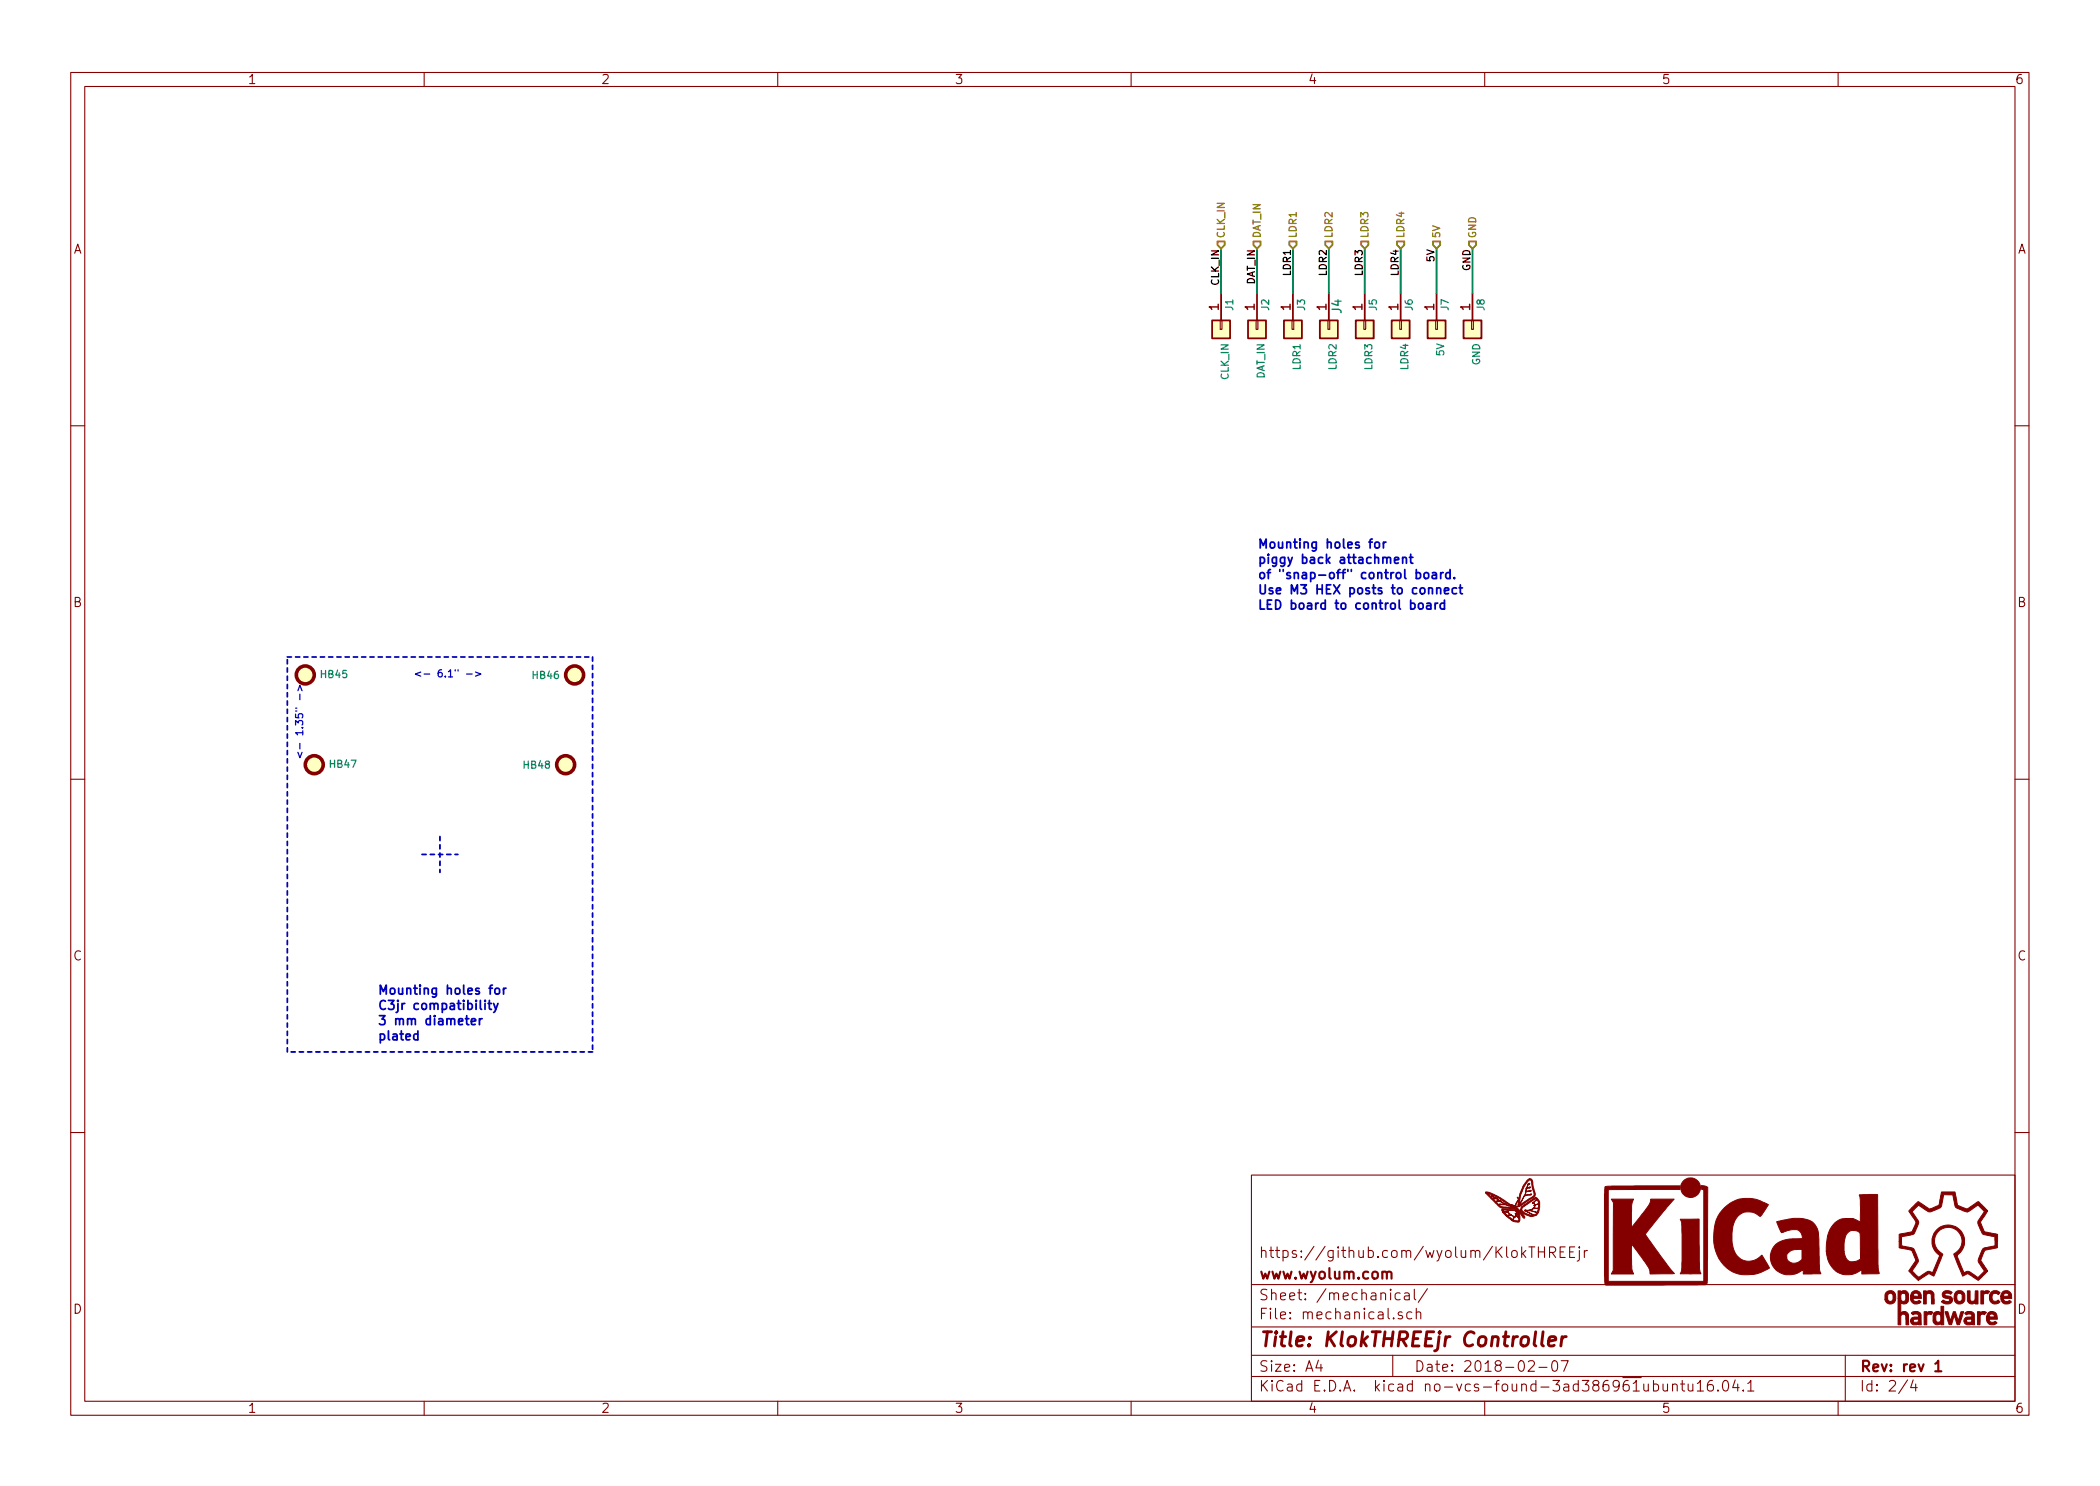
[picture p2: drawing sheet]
<svg xmlns="http://www.w3.org/2000/svg" width="297mm" height="210mm" viewBox="0 0 297 210" stroke-linecap="round" stroke-linejoin="round" font-family="sans-serif">
<g fill="none" stroke="#840000" stroke-width=".15">
<path d="M10 10.3h277v189.9h-277zM12 12.2h273v186.1h-273zM60 10.3v1.9M110 10.3v1.9M160 10.3v1.9M210 10.3v1.9M260 10.3v1.9M172.6 45.3h.2v1.3h-.2zM177.7 45.3h.2v1.3h-.2zM182.8 45.3h.2v1.3h-.2zM187.8 45.3h.3v1.3h-.3zM192.9 45.3h.3v1.3h-.3z"/>
<path d="M198 45.3h.2v1.3h-.2zM203.1 45.3h.2v1.3h-.2zM208.2 45.3h.2v1.3h-.2zM10 60.2h2M285 60.2h2M10 110.3h2M285 110.3h2M10 160.2h2M177 166.3h108v32h-108zM215.4 177.4l.4 .5M215.8 176.9l-.6 .6M216.3 176.4h.8"/>
<path d="M216.7 176.4v1.5M217.6 176.4v1.5M217.6 177.1h.9M218.5 176.4v1.5M219.2 177.2h.5a.4 .4 0 0 0 .4-.4 .4 .4 0 0 0-.4-.4h-.5v1.5M219.5 177.2l.5 .7M220.7 177.1h.5M221.4 176.4h-.7v1.5h.7M222 177.1h.5M222.7 176.4h-.7v1.5h.7M223.4 176.9v1.3l-.1 .2h-.2M223.4 176.4l-.1 .1 .1 .1v-.2v.2"/>
<path d="M224.1 176.9v1M224.5 176.9l-.3 .1-.1 .2M285 160.2h2M60 198.3v1.9M110 198.3v1.9M160 198.3v1.9M177 194.8h108M177 191.8h108M177 187.8h108M177 181.8h108M186.5 192.5l-.4 1h1M186.8 193v1"/>
<path d="M197 191.8v3M198 183l-.4-.1-.3 .3 .1 .6 .2 .1 .4-.1M198.3 185.7l-.3-.1-.2 .3a.48 .48 0 0 0 .5 .3l.1 .1-.1 .2-.1 .1-.4-.1M198.7 183l.1-.1 .5 .1v.9M199.3 183.3l-.5 .1a.29 .29 0 0 0-.2 .2 .29 .29 0 0 0 .2 .3l.5-.1M199.7 185.7a.48 .48 0 0 0-.6 0l-.1 .2 .1 .6a.48 .48 0 0 0 .6 0M200.1 182.4v1.3l.2 .2M200.3 185.7a.39 .39 0 0 1 .7 .1v.8M200.3 185.1v1.5M201.9 182.3l-1.3 2M210 198.3v1.9M216.2 192.7l.2-.2 .5 .1a.4 .4 0 0 1 .1 .6l-.9 .8h.9"/>
<path d="M217.7 193.5h1.1M219.6 192.7a.37 .37 0 0 1 .4-.2 .37 .37 0 0 1 .3 .3v.3a.72 .72 0 0 1-.3 .9l-.4-.1a1.41 1.41 0 0 1 0-1.2zM220.8 192.5h1l-.6 1.5M233.9 195.9a.5 .5 0 0 1 .6 .1l.1 .5a.47 .47 0 0 1-.6 .3l-.1-.1M233.9 195.3v1.5M235.2 195.8l.1 .9a.4 .4 0 0 0 .6 0M235.9 195.8v1M236.6 196a.41 .41 0 0 1 .6 0v.8M236.6 195.8v1M237.7 195.8h.6M237.9 195.3v1.3l.3 .2h.1M238.8 195.8v.8a.39 .39 0 0 0 .6 .1"/>
<path d="M239.4 195.8v1M240.1 195.8l.4-.5v1.5M240.1 196.8h.8M242.2 195.3a.59 .59 0 0 0-.7 .7l.1 .7 .2 .1h.3l.2-.1 .1-.5-.2-.2-.4-.1-.3 .3M243 196.7h.1l-.1 .1-.1-.1h.1v.1M243.8 195.5a.35 .35 0 0 1 .3-.2 .35 .35 0 0 1 .3 .3 .78 .78 0 0 1-.4 1.2 .87 .87 0 0 1-.2-1.3zM245.4 195.2l-.3 1.1h.9M245.8 195.8v1M246.6 196.7v.1l-.1-.1h.1v.1M247.2 195.8l.4-.5v1.5M247.2 196.8h.9M260 198.3v1.9"/>
<path d="M261 191.8v6.5M269.8 195.2l-1.2 2M270.6 195.2l-.3 1.1h.9M271 195.8v1"/>
</g>
<path d="M196.2 180.1a.36 .36 0 0 1 .3-.2 .36 .36 0 0 1 .3 .2v.8M273.7 193l.5-.5v1.5M273.7 194h.9" fill="none" stroke="#840000" stroke-width=".3"/>
<path d="M218.3 188.4l-.2 1.8 .2 .2M219 189.8l1-.2v-.4l-.6-.1-.2 .1-.1 .2-.1 .8 .1 .1 .2 .1 .5-.1M221 189.1l-.2 1.3M221.5 189.1a.55 .55 0 0 0-.6 .4" fill="none" stroke="#840000" stroke-width=".41"/>
<g fill="#ffffc2" stroke="#ffffc2" stroke-width=".14">
<path d="M171.4 45.3h2.6v2.6h-2.6z"/>
<path d="M176.5 45.3h2.6v2.6h-2.6z"/>
<path d="M181.6 45.3h2.5v2.6h-2.5z"/>
<path d="M186.7 45.3h2.5v2.6h-2.5z"/>
<path d="M191.8 45.3h2.5v2.6h-2.5z"/>
<path d="M196.8 45.3h2.6v2.6h-2.6z"/>
<path d="M201.9 45.3h2.6v2.6h-2.6z"/>
<path d="M207 45.3h2.5v2.6h-2.5z"/>
<circle cx="43.2" cy="95.5" r="1.27"/>
<circle cx="81.3" cy="95.5" r="1.27"/>
<circle cx="44.4" cy="108.2" r="1.27"/>
<circle cx="80" cy="108.2" r="1.27"/>
</g>
<g fill="none" stroke="#840000" stroke-width=".51">
<circle cx="43.2" cy="95.5" r="1.27"/>
<circle cx="81.3" cy="95.5" r="1.27"/>
<circle cx="44.4" cy="108.2" r="1.27"/>
<circle cx="80" cy="108.2" r="1.27"/>
</g>
<path d="M42.1 97.7l.3-.7 .3 .7M42.4 98.2v.8M64.8 94.8v.1M66 95.4h.8M67.3 95.1l.7 .3-.7 .3M41.8 100.2h.2" fill="none" stroke="#0000c2" stroke-width=".18"/>
<path d="M40.6 93h43.2M83.8 93v55.8M62.2 118.4v5M59.7 120.9h5.1M40.6 148.8v-55.8M83.8 148.8h-43.2" fill="none" stroke="#0000c2" stroke-width=".25" stroke-dasharray=".6 .6"/>
<g fill="none" stroke="#0000c2" stroke-width=".25">
<path d="M194.5 76.8l.2-.1 .4 .1v.5l-.1 .2h-.3l-.2-.1zM195.7 76.7v.8M196 76.7l-.2 .1-.1 .1M197.3 79.3l.5-.1v-.3h-.4l-.1 .1v.6h.5M198.4 79l.1-.1a.31 .31 0 0 1 .4 .1v.7M198.4 78.9v.8M199.4 78.9h.4M199.5 78.4v1.1l.1 .1 .2 .1M201.5 81.1l.2-.1 .3 .1 .1 .5-.1 .2-.3 .1-.2-.2zM201.8 85.4h.5l.1 .8M202.4 85.6l-.4 .1a.25 .25 0 0 0-.2 .2 .25 .25 0 0 0 .2 .3l.4-.1M202.6 81.1h.5l.1 .8"/>
<path d="M203 85.3v.9M203.2 81.3l-.5 .1a.25 .25 0 0 0-.1 .2 .25 .25 0 0 0 .1 .3l.5-.1M203.2 83.3l.2-.1h.3l.1 .8M203.4 85.3l-.3 .1-.1 .2M203.8 81v.9M204.1 81l-.2 .1-.1 .1M204.3 83.6l.6-.1v-.3h-.4l-.2 .2 .1 .6h.5M204.3 85.4l-.3-.1-.3 .3v.3l.1 .2h.5M204.3 84.9v1.3M205.1 81.1l-.4-.1-.2 .2v.4l.1 .2h.5M205.1 80.6v1.3M205.7 81.7l.1 .1h-.2l.1-.1v.2"/>
<path d="M206 83.2h-.4l-.2 .2v.4l.1 .2h.5M206.4 83.2h.5M206.6 82.7v1.1v.2h.3M70.1 139.9l.2-.1 .3 .1 .1 .5-.2 .2-.2 .1-.2-.2zM71.2 139.8v.9M71.6 139.8l-.3 .1-.1 .1M59.1 146.3h-.3l-.3 .2 .1 .6h.5M59.1 145.9v1.2M66.7 144.5l.6-.1-.1-.2-.3-.1-.2 .2v.6h.5M67.8 144.1v.9M68.2 144.1l-.3 .1-.1 .2M69 142h.5"/>
<path d="M69.2 141.5v1.1l.1 .2h.2M69.8 142l.3 .8M70.4 142l-.4 1.1-.2 .2"/>
</g>
<g fill="none" stroke="#840000" stroke-width=".25">
<path d="M171.4 45.3h2.6v2.6h-2.6zM172.7 41.5v3.8M176.5 45.3h2.6v2.6h-2.6zM177.8 41.5v3.8M181.6 45.3h2.5v2.6h-2.5zM182.9 41.5v3.8M186.7 45.3h2.5v2.6h-2.5zM188 41.5v3.8M191.8 45.3h2.5v2.6h-2.5zM193 41.5v3.8M196.8 45.3h2.6v2.6h-2.6zM198.1 41.5v3.8"/>
<path d="M201.9 45.3h2.6v2.6h-2.6zM203.2 41.5v3.8M207 45.3h2.5v2.6h-2.5zM208.3 41.5v3.8"/>
</g>
<path d="M172.7 35.2v6.3M177.8 35.2v6.3M182.9 35.2v6.3M188 35.2v6.3M193 35.2v6.3M198.1 35.2v6.3M203.2 35.2v6.3M208.3 35.2v6.3" fill="none" stroke="#008400" stroke-width=".25"/>
<path d="M172.2 34.2h1v.5l-.5 .5-.5-.5zM177.3 34.2h1v.5l-.5 .5-.5-.5zM182.4 34.2h1v.5l-.5 .5-.5-.5zM187.5 34.2h1v.5l-.5 .5-.5-.5zM192.5 34.2h1v.5l-.5 .5-.5-.5zM197.6 34.2h1v.5l-.5 .5-.5-.5zM202.7 34.2h1v.5l-.5 .5-.5-.5zM207.8 34.2h1v.5l-.5 .5-.5-.5z" fill="none" stroke="#848400" stroke-width=".25"/>
<g fill="#840000" stroke="#840000" stroke-width=".14">
<path d="M237.7 172.5h2.6l.1 7.1 .2 .6h-2.9l.2-.5v-1.3v-4.9v-.5z"/>
<path d="M227 167.9l1-.1h9.6v.5h-10.1v13h13.5v-13l-.4-.1v-.4h.4l.6 .2-.1 13.1-.1 .6-1.3 .1h-13l-.1-.2-.1-1.1z"/>
<path d="M243.9 170.9a4.9 4.9 0 0 1 6-.6l.2 .2-1.1 1.6a2.29 2.29 0 0 0-2.4-.5 2.29 2.29 0 0 0-1.5 1.9l-.1 2.1a2.85 2.85 0 0 0 1.9 2.8 2.5 2.5 0 0 0 2.3-.8l1.1 1.8a5.4 5.4 0 0 1-5.6 .3 5.9 5.9 0 0 1-2.2-6.3l.5-1.4z"/>
<path d="M227.9 169.7h3.2l-.3 .9v3.1l2.4-3.1 .3-.6v-.3h3.3l-4.1 4.9 3.5 4.9 .6 .7-3.4 .1-.1-.5a14.6 14.6 0 0 0-2.2-3.3l-.3-.5v3.5l.3 .8h-3.2l.3-.6v-9.6z"/>
<path d="M263 169.1l2.6-.1v9.9l.2 1.3-2.5 .1v-.6l-1.3 .6a2.96 2.96 0 0 1-3.6-2.7l-.1-.5h2.5a1.5 1.5 0 0 0 1 1.4 1.92 1.92 0 0 0 1.4-.4l-.1-3a.75 .75 0 0 0-.8-1 1.25 1.25 0 0 0-1.4 1.3l-.1 1.7h-2.5a4.8 4.8 0 0 1 1.6-4.4l.8-.3h1.4l1 .5v-3.1z"/>
<path d="M251.3 172.9l2.2-.5a4.3 4.3 0 0 1 2.9 .5 2.97 2.97 0 0 1 .9 2.5v3.4a2.48 2.48 0 0 0 .3 1.4l-2.5 .1-.1-.6a2.93 2.93 0 0 1-4.3-.7l-.3-1h2.3a1.21 1.21 0 0 0 1 .8 1.21 1.21 0 0 0 1.2-.6v-1.4h-.5a1.57 1.57 0 0 0-1.7 .8v.4h-2.3a2.51 2.51 0 0 1 2.5-2.6l2-.1a1.18 1.18 0 0 0-.7-1.3 4.2 4.2 0 0 0-2.1 .4h-.1l-.2-.2z"/>
<path d="M272.2 185.6h.3v.2l.1-.1a.59 .59 0 0 1 .8 0l-.2 .3a.41 .41 0 0 0-.7 .2v1.2h-.3z"/>
<path d="M279.7 185.6h.4v.1l.3-.1 .6 .1-.3 .3a.37 .37 0 0 0-.6 .2v1.2h-.4z"/>
<path d="M280.2 182.6h.4v.2a.55 .55 0 0 1 .8 0l-.2 .3h-.5l-.1 .1v1.3h-.4z"/>
<path d="M272.1 182.6h.4v.2a.63 .63 0 0 1 1.1 .3v1.4h-.4v-1.2l-.1-.2a.4 .4 0 0 0-.6 .2v1.2h-.4z"/>
<path d="M278.3 182.6h.4v1.3a.36 .36 0 0 0 .4 .2 .36 .36 0 0 0 .3-.4v-1.1h.4v1.9h-.4v-.2a.66 .66 0 0 1-1.1-.3z"/>
<path d="M276.6 182.8a.76 .76 0 0 1 .8-.2 .76 .76 0 0 1 .5 .7v.5a.76 .76 0 0 1-.7 .7 .76 .76 0 0 1-.8-.7h.4a.39 .39 0 0 0 .3 .3 .39 .39 0 0 0 .4-.2v-.6a.39 .39 0 0 0-.4-.3 .39 .39 0 0 0-.3 .4v.4h-.4l.1-.7z"/>
<path d="M281.7 182.8l.2-.2h.5l.5 .3-.2 .3a.56 .56 0 0 0-.8-.1 .68 .68 0 0 0 .2 1l.6-.2 .2 .3a.82 .82 0 0 1-.9 .3 .82 .82 0 0 1-.6-.6 1.05 1.05 0 0 1 .3-1.1z"/>
<path d="M270.4 182.9a.83 .83 0 0 1 1-.1 .83 .83 0 0 1 .4 .9h-1.2a.57 .57 0 0 0 .9 .3l.2 .2a.86 .86 0 0 1-1.1 .2 .86 .86 0 0 1-.3-1h1.1l-.3-.4-.4 .1-.1 .3h-.3z"/>
<path d="M283.2 182.8a.76 .76 0 0 1 .9-.1 .76 .76 0 0 1 .4 .7l.1 .3h-1.2l.1 .4h.5l.3-.1 .2 .2a.87 .87 0 0 1-1.1 .2 .87 .87 0 0 1-.4-1h1.1l-.1-.3-.4-.1-.2 .4h-.4z"/>
<path d="M266.8 182.9a.83 .83 0 0 1 1-.2 .83 .83 0 0 1 .3 1 .76 .76 0 0 1-.7 .8 .76 .76 0 0 1-.8-.7h.4a.39 .39 0 0 0 .4 .3 .39 .39 0 0 0 .4-.3v-.5a.38 .38 0 0 0-.4-.3 .38 .38 0 0 0-.4 .3v.5h-.4v-.6z"/>
<path d="M273.6 185.8a.7 .7 0 0 1 .9 0v-1h.4v2.6h-.4v-.2a.63 .63 0 0 1-.7 .2 .63 .63 0 0 1-.4-.6h.4a.36 .36 0 0 0 .4 .3 .36 .36 0 0 0 .3-.4v-.3a.36 .36 0 0 0-.3-.5 .36 .36 0 0 0-.4 .3v.6h-.4l.1-.8z"/>
<path d="M275.1 185.6h.4l.3 1.2 .5-1.2h.3l.4 1.3 .4-1.3h.3l-.5 1.8h-.4l-.3-1.2-.5 1.2h-.3z"/>
<path d="M278 185.7a.8 .8 0 0 1 1.2 .2l.1 1.5h-.4v-.1l-.2 .1h-.5l-.3-.3-.1-.2h.4l.2 .2h.4l.1-.5-.5 .1h-.2v.2h-.4a.51 .51 0 0 1 .4-.5l.7-.1v-.3l-.5-.1-.2 .1-.3-.2z"/>
<path d="M281.2 185.8a.76 .76 0 0 1 .8-.2 .76 .76 0 0 1 .5 .8v.3h-1.2a.63 .63 0 0 0 1 .3l.2 .2a.87 .87 0 0 1-1.1 .2 .87 .87 0 0 1-.4-1.1h1.1a.38 .38 0 0 0-.4-.4 .38 .38 0 0 0-.3 .4h-.4z"/>
<path d="M274.9 182.8l.3-.2h.4l.5 .2-.2 .3-.4-.1-.4 .1a.34 .34 0 0 0 .5 .3 .56 .56 0 0 1 .6 .6 .56 .56 0 0 1-.7 .5h-.3l-.6-.3 .3-.3 .1 .1a.65 .65 0 0 0 .8 0v-.1a.76 .76 0 0 0-.8-.3l-.2-.1-.1-.3z"/>
<path d="M270.4 185.8a.97 .97 0 0 1 1.3 .1l.1 1.5h-.4l-.1-.1-.2 .1h-.5l-.3-.3v-.2h.3v.1l.2 .1h.4l.1-.1 .1-.4-.6 .1-.2 .2h-.3a.48 .48 0 0 1 .5-.5h.6l-.1-.4-.5-.1-.2 .1z"/>
<path d="M268.5 182.6h.4v.2a.62 .62 0 0 1 .6-.2 .62 .62 0 0 1 .5 .6v.7a.64 .64 0 0 1-.5 .6 .64 .64 0 0 1-.6-.2v1.4a.63 .63 0 0 1 .6-.1 .63 .63 0 0 1 .5 .5v1.3h-.4v-1.2a.37 .37 0 0 0-.4-.3 .37 .37 0 0 0-.3 .4v1.1h-.4v-3.7h.4a.37 .37 0 0 0 .1 .4 .37 .37 0 0 0 .5-.1l.1-.6-.1-.3-.1-.1-.5 .1v.6h-.4z"/>
<path d="M270.6 170.7l.7-.7 1.4 .9a.61 .61 0 0 0 .8-.1l.4-.1a.45 .45 0 0 0 .4-.6l.3-1.4h1.9l.4 1.9 .9 .3a.51 .51 0 0 0 .8-.1l1.2-.8 .2 .1 1.2 1.2-.8 1.2a.6 .6 0 0 0-.1 .9l.4 .9 1.8 .3v1.9l-1.7 .4-.5 .9a.58 .58 0 0 0 .1 .9l.8 1.1-1.4 1.4-1.4-1-.8 .4-1.2-3.1a1.96 1.96 0 0 0 .2-3.5 1.96 1.96 0 0 0-3 1.8 2.68 2.68 0 0 0 1.2 1.7l-1.3 3.1-.3-.2a.4 .4 0 0 0-.7 0l-1.2 .8-1.3-1.3 .9-1.4a.8 .8 0 0 0-.2-.8l-.1-.3a.56 .56 0 0 0-.6-.6l-1.4-.3v-.9h.4v.7l.7 .1a1.21 1.21 0 0 1 1.1 .5l.3 .7a.99 .99 0 0 1-.1 1.4l-.5 .9 .9 .8 .9-.6a.69 .69 0 0 1 1.1 0l1-2.5h-.1a2.38 2.38 0 0 1-1-1.7 2.32 2.32 0 0 1 3.2-2.4 2.32 2.32 0 0 1 .4 4l-.1 .1 1 2.5 .4-.2a1.26 1.26 0 0 1 1 .5l.6 .4 .9-.9-.4-.6a1.33 1.33 0 0 1-.4-1.3l.3-.7a.95 .95 0 0 1 1.1-.9l.9-.1v-1.3l-1.3-.3a.59 .59 0 0 1-.6-.4l-.5-1a1.01 1.01 0 0 1 .4-1.1l.5-.8-.9-.9-1.5 1-1.7-.7-.4-1.7-1.3-.1-.2 1.2a.84 .84 0 0 1-.8 .9l-.3 .2a.89 .89 0 0 1-1.3-.1l-.9-.7-.9 .9 .8 1.3a1.07 1.07 0 0 1-.2 1.1l-.1 .3a.75 .75 0 0 1-.8 .7l-1.2 .2v.6h-.4v-1l1.9-.3 .5-1.2v-.2l-1-1.5z"/>
<path d="M210.9 169.2h.3l.3 .2 .3 .1v.2l.3 .1 1.4 .8-.6-.1h-.8l.9-.1h-1h.1h.7l-.5-.4h-.6h.6h-.6v-.1h.4l-.5-.3 .1-.1-.4 .1h-.1h.2h-.2l.1-.1h.3z"/>
<path d="M216.1 167.5l.2-.1 .1 .1a.4 .4 0 0 0-.3 .5l.3 .1v-.1h-.2l.3-.1-.1 .2h-.1a.35 .35 0 0 0-.4 .4h.6h-.2l.3-.1-.2 .2a.39 .39 0 0 0-.5 0 .39 .39 0 0 0-.1 .5l.8-.1v.1h-.8a1.01 1.01 0 0 0-.6 .8l.4-.7 .1-.1-.1 .1 .2-.3-.1-.3h.2h-.1v-.5h.2h-.2l.3-.6h.2z"/>
<path d="M212.4 171.1h1.9l.2 .2a1.11 1.11 0 0 1 .3 1.6l-.8-.1-.2-.2 1 .1a.41 .41 0 0 0-.1-.4 .41 .41 0 0 0-.4-.2l-.3 .5h-.2l-.8-.6h.3l.7 .6 .1-.3v-.1h.2l-.2-.1a1.4 1.4 0 0 0-1.1-.1l-.5-.5 .4 .1a.66 .66 0 0 0 .8 .3h-.2a.33 .33 0 0 0-.4-.4h-.1h.3h-.8l-.1-.3h.2l.1 .2h.2h.4a1.35 1.35 0 0 0 1 .7l.3-.1h-.2a.23 .23 0 0 1 .2 0 .23 .23 0 0 1 .1 .2l.1 .1v-.4h-.3l-.2-.2h.2h-.2l.5 .1-.6-.5-1.8-.1z"/>
<path d="M215.2 170.7l1.5-.9a.52 .52 0 0 1 .9-.1l.2 .4v.7a1.13 1.13 0 0 1-1.4 1.3l-.9-.4-.5-.4 .2-.1a2.38 2.38 0 0 0 1.6 .8v-.1l-1.2-.6h.2l.6 .3a.63 .63 0 0 0 1 0l-.9-.3h-.9l.1-.1 .8 .1 .9 .2 .2-.5h-.5l-.6 .3h-.4l.6-.2 .3-.1h-.2l.1-.1h.7l.1-.5a.55 .55 0 0 0-.6 .5h-.2a.16 .16 0 0 0 .2-.2 .16 .16 0 0 0-.1-.1l.1-.1-.1 .1 .1-.1-.1-.2-.2-.1h.2a.34 .34 0 0 0 .6 .2 .34 .34 0 0 0-.3-.6l-.3 .4h-.2l.6-.5-.2-.1-.3 .2-1.6 1.1-.1 .3h-.1z"/>
<path d="M210.1 168.7a5.6 5.6 0 0 1 2.6 1.1l1 .7 .5 .1 .2 .1 .2-.7a.35 .35 0 0 0 0-.6l.2 .2 .2-.7a3.9 3.9 0 0 1 1.4-2.2 .61 .61 0 0 1 .4 .9l.3 1.2a.68 .68 0 0 1-.6 .9l-1.6 1-.2 .1v-.3h.2l.3-.6-.2 .6 1.3-.9a.71 .71 0 0 0 .6-1.1l-.2-.9a.46 .46 0 0 0-.3-.7l-.6 .7a6 6 0 0 0-.9 2.8v.1h-.2l.1-.7a.87 .87 0 0 0-.3 .9l1 1.3 .2 .3a.5 .5 0 0 1-.5-.4l-.9-1-.8 .1a2.11 2.11 0 0 1-1.6-.4l-1.7-1.8h.2l1.4 1.4a1.33 1.33 0 0 0 1.4 .6h.6l-.3-.3h.3l.4 .4v-.2l-.2-.1-.5-.1-1.3-.8a5.6 5.6 0 0 0-2-.9z"/>
<circle cx="239.1" cy="168" r="1.4"/>
</g>
<text font-size="2.8" fill="#840000" x="178" y="190.5">Title: KlokTHREEjr Controller</text>
<g font-size="2.1" fill="#840000">
<text x="178" y="178">https://github.com/wyolum/KlokTHREEjr</text>
<text x="178" y="184">Sheet: /mechanical/</text>
<text x="178" y="181">www.wyolum.com</text>
<text x="178" y="186.7">File: mechanical.sch</text>
<text x="178" y="196.9">KiCad E.D.A. kicad no-vcs-found-3ad386961ubuntu16.04.1</text>
<text x="178" y="194.1">Size: A4</text>
<text x="200" y="194.1">Date: 2018-02-07</text>
<text x="263" y="194.1">Rev: rev 1</text>
<text x="263" y="196.9">Id: 2/4</text>
</g>
<g font-size="1.8" fill="#840000">
<text x="35" y="11.9">1</text>
<text x="85" y="11.9">2</text>
<text x="135" y="11.9">3</text>
<text x="185" y="11.9">4</text>
<text x="235" y="11.9">5</text>
<text x="285" y="11.9">6</text>
<text x="10.4" y="35.9">A</text>
<text x="285.4" y="35.9">A</text>
<text x="172.4" y="43.9" transform="rotate(-90 172.4 43.9)">1</text>
<text x="177.5" y="43.9" transform="rotate(-90 177.5 43.9)">1</text>
<text x="182.5" y="43.9" transform="rotate(-90 182.5 43.9)">1</text>
<text x="187.6" y="43.9" transform="rotate(-90 187.6 43.9)">1</text>
<text x="192.7" y="43.9" transform="rotate(-90 192.7 43.9)">1</text>
<text x="197.8" y="43.9" transform="rotate(-90 197.8 43.9)">1</text>
<text x="202.9" y="43.9" transform="rotate(-90 202.9 43.9)">1</text>
<text x="207.9" y="43.9" transform="rotate(-90 207.9 43.9)">1</text>
<text x="10.4" y="85.9">B</text>
<text x="285.4" y="85.9">B</text>
<text x="10.4" y="135.9">C</text>
<text x="285.4" y="135.9">C</text>
<text x="10.4" y="185.9">D</text>
<text x="285.4" y="185.9">D</text>
<text x="35" y="199.9">1</text>
<text x="85" y="199.9">2</text>
<text x="135" y="199.9">3</text>
<text x="185" y="199.9">4</text>
<text x="235" y="199.9">5</text>
<text x="285" y="199.9">6</text>
</g>
<text font-size="1.8" fill="#008484" x="189.8" y="44.3" transform="rotate(-90 189.8 44.3)">J4</text>
<g font-size="1.8" fill="#0000c2">
<text x="177.8" y="77.6">Mounting holes for</text>
<text x="177.8" y="79.8">piggy back attachment</text>
<text x="177.8" y="81.9">of &quot;snap-off&quot; control board.</text>
<text x="177.8" y="84.1">Use M3 HEX posts to connect</text>
<text x="177.8" y="86.3">LED board to control board</text>
<text x="53.3" y="140.7">Mounting holes for</text>
<text x="53.3" y="142.9">C3jr compatibility</text>
<text x="53.3" y="145.1">3 mm diameter</text>
<text x="53.3" y="147.2">plated</text>
</g>
<g font-size="1.4" fill="#848400">
<text x="173.2" y="33.8" transform="rotate(-90 173.2 33.8)">CLK_IN</text>
<text x="178.3" y="33.8" transform="rotate(-90 178.3 33.8)">DAT_IN</text>
<text x="183.4" y="33.8" transform="rotate(-90 183.4 33.8)">LDR1</text>
<text x="188.5" y="33.8" transform="rotate(-90 188.5 33.8)">LDR2</text>
<text x="193.5" y="33.8" transform="rotate(-90 193.5 33.8)">LDR3</text>
<text x="198.6" y="33.8" transform="rotate(-90 198.6 33.8)">LDR4</text>
<text x="203.7" y="33.8" transform="rotate(-90 203.7 33.8)">5V</text>
<text x="208.8" y="33.8" transform="rotate(-90 208.8 33.8)">GND</text>
</g>
<g font-size="1.4">
<text x="172.4" y="40.3" transform="rotate(-90 172.4 40.3)">CLK_IN</text>
<text x="177.5" y="40.3" transform="rotate(-90 177.5 40.3)">DAT_IN</text>
<text x="182.6" y="38.9" transform="rotate(-90 182.6 38.9)">LDR1</text>
<text x="187.7" y="38.9" transform="rotate(-90 187.7 38.9)">LDR2</text>
<text x="192.7" y="38.9" transform="rotate(-90 192.7 38.9)">LDR3</text>
<text x="197.8" y="38.9" transform="rotate(-90 197.8 38.9)">LDR4</text>
<text x="202.9" y="36.9" transform="rotate(-90 202.9 36.9)">5V</text>
<text x="208" y="38.3" transform="rotate(-90 208 38.3)">GND</text>
</g>
<g font-size="1.4" fill="#008484">
<text x="174.4" y="43.9" transform="rotate(-90 174.4 43.9)">J1</text>
<text x="179.5" y="43.9" transform="rotate(-90 179.5 43.9)">J2</text>
<text x="184.6" y="43.9" transform="rotate(-90 184.6 43.9)">J3</text>
<text x="194.7" y="43.9" transform="rotate(-90 194.7 43.9)">J5</text>
<text x="199.8" y="43.9" transform="rotate(-90 199.8 43.9)">J6</text>
<text x="204.9" y="43.9" transform="rotate(-90 204.9 43.9)">J7</text>
<text x="210" y="43.9" transform="rotate(-90 210 43.9)">J8</text>
<text x="173.8" y="53.7" transform="rotate(-90 173.8 53.7)">CLK_IN</text>
<text x="178.9" y="53.6" transform="rotate(-90 178.9 53.6)">DAT_IN</text>
<text x="183.9" y="52.3" transform="rotate(-90 183.9 52.3)">LDR1</text>
<text x="189" y="52.3" transform="rotate(-90 189 52.3)">LDR2</text>
<text x="194.1" y="52.3" transform="rotate(-90 194.1 52.3)">LDR3</text>
<text x="199.2" y="52.3" transform="rotate(-90 199.2 52.3)">LDR4</text>
<text x="204.3" y="50.4" transform="rotate(-90 204.3 50.4)">5V</text>
<text x="209.3" y="51.7" transform="rotate(-90 209.3 51.7)">GND</text>
<text x="45.4" y="95.9">HB45</text>
<text x="75.4" y="96.1">HB46</text>
<text x="46.7" y="108.6">HB47</text>
<text x="74.1" y="108.8">HB48</text>
</g>
<g font-size="1.4" fill="#0000c2">
<text x="58.4" y="95.8">&lt;- 6.1&quot; -&gt;</text>
<text x="42.9" y="107.6" transform="rotate(-90 42.9 107.6)">&lt;- 1.35&quot; -&gt;</text>
</g>
</svg>
